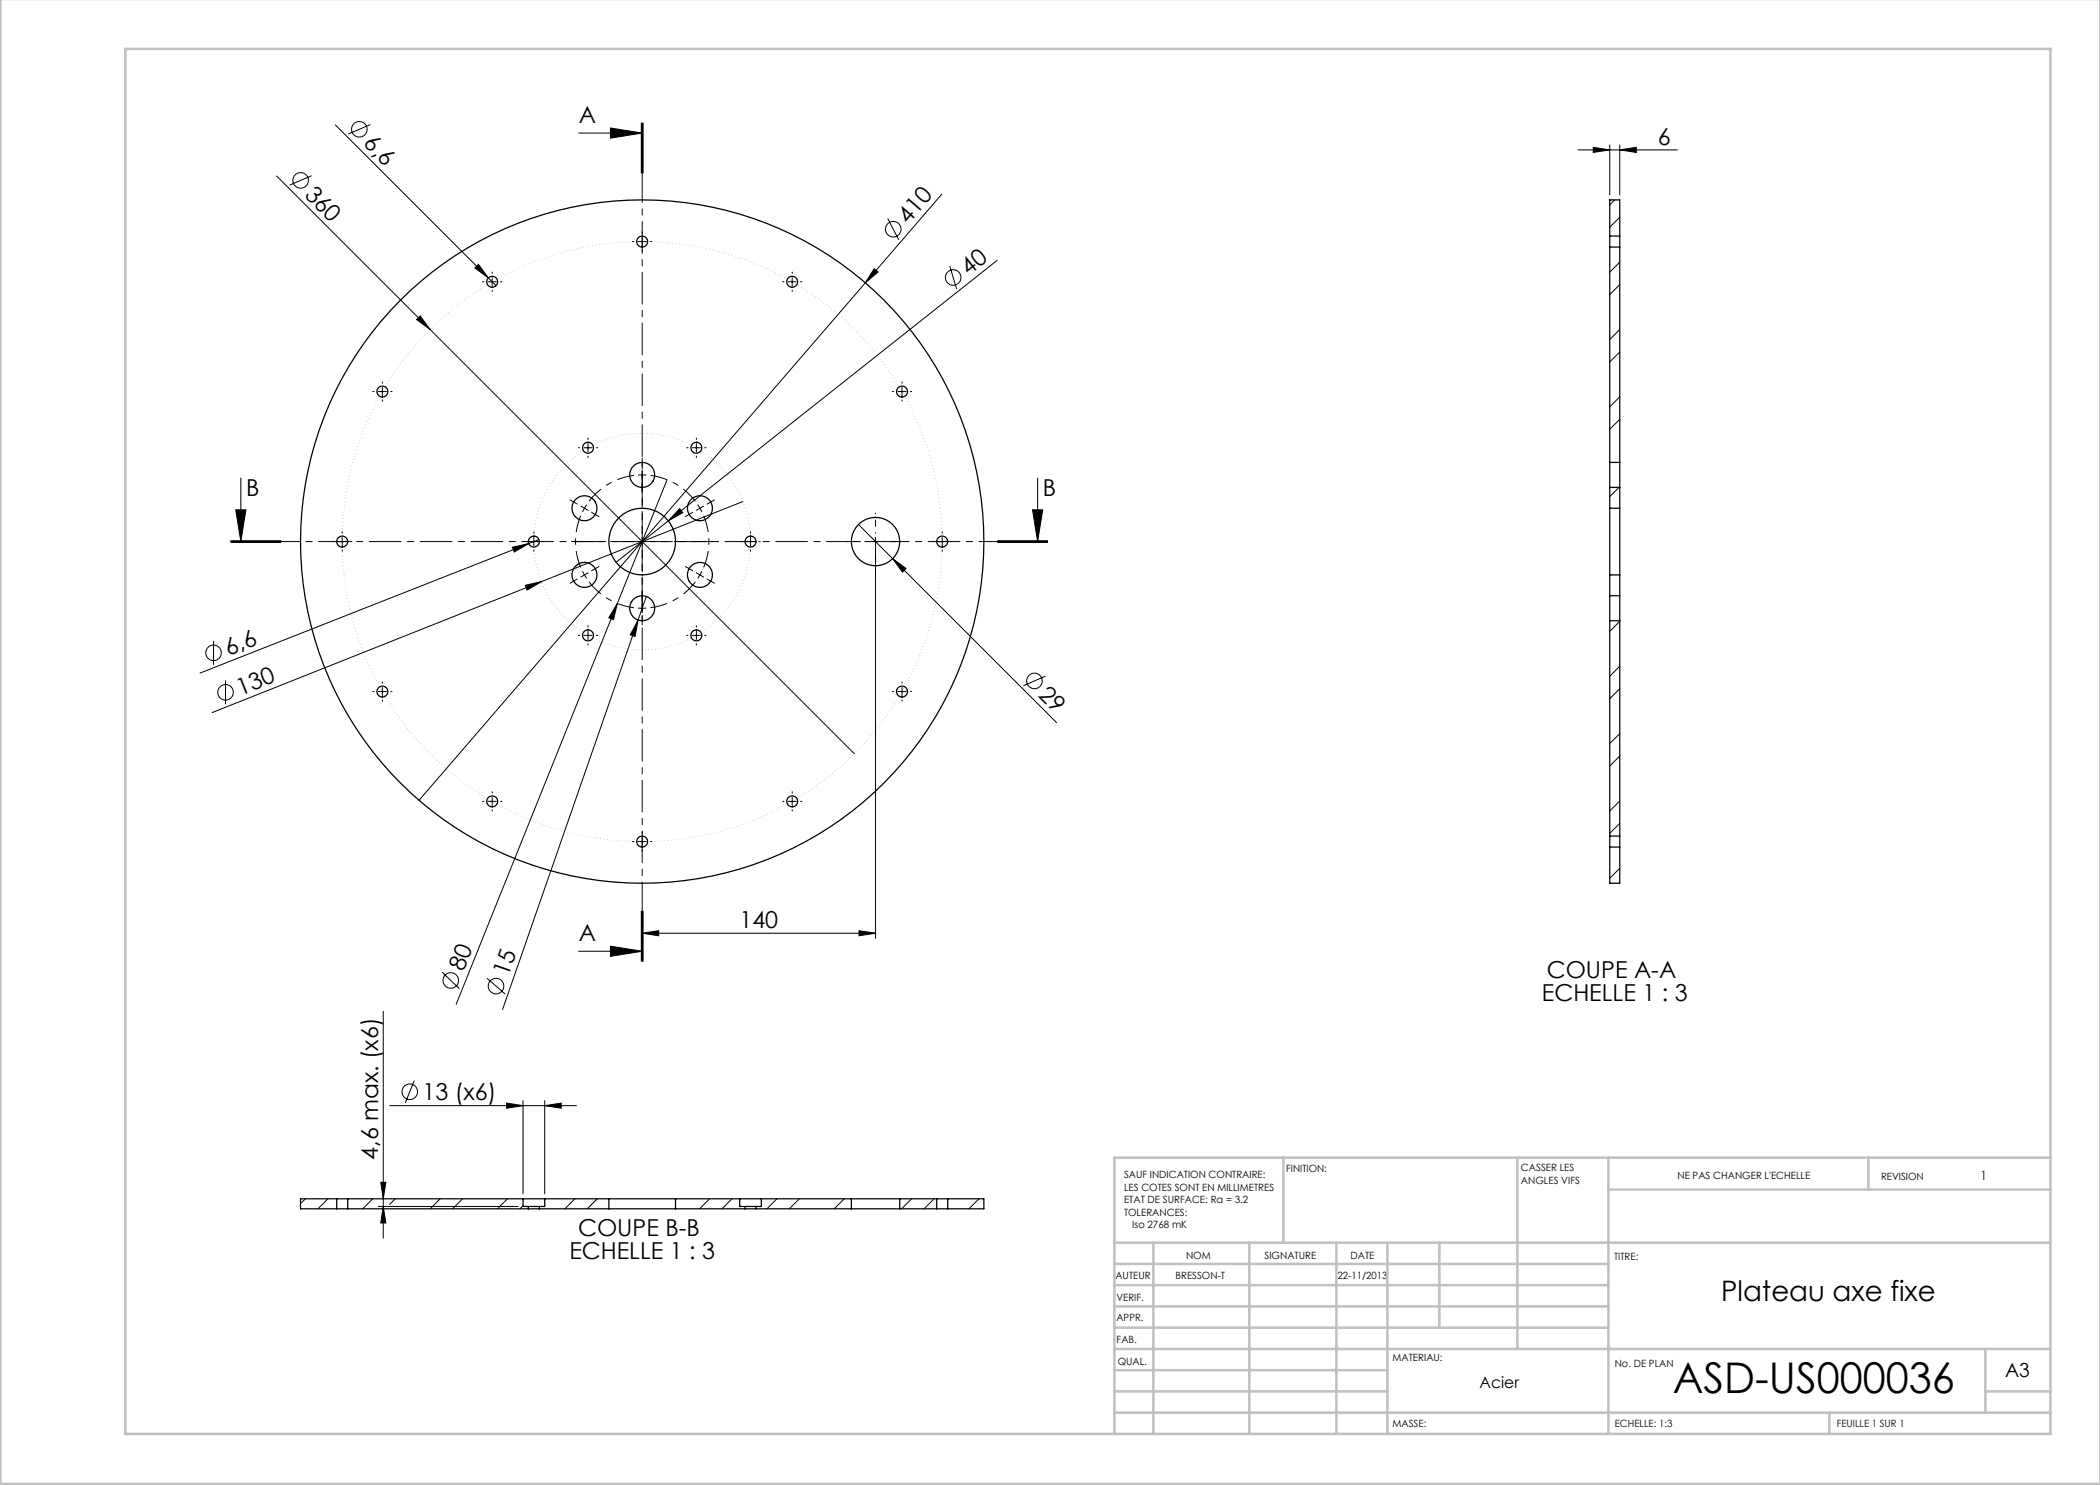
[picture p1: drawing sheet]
<svg xmlns="http://www.w3.org/2000/svg" width="420mm" height="297mm" viewBox="0 0 420 297" stroke-linecap="round" stroke-linejoin="round" font-family="sans-serif">
<g fill="none" stroke="#000" stroke-width=".2">
<path d="M55.3 35.2l30.7 30.7M62.3 35.1l-4.4 1.9M67.1 25l30.6 30.6M74.1 24.9l-4.4 1.9M115.7 26.6h12.7M122.1 25.6l6.3 1-6.3 1zM128.3 24.6v10M128.4 24.6v10M128.6 24.6v10M188.3 38.9l-15.2 17.7M315.6 30h19.9M318.6 29.5l3.3 .5-3.3 .5z"/>
<path d="M321.9 29v10M322.9 40l-1 1M323.9 30l3.4-.5v1zM323.9 29v10M95 53.6l.7-.7 2 2.7zM97.6 56.4h1.7M97.7 55.6l1.5 1.5M98.4 55.5v1.7M127.6 48.3h1.7M128.4 47.5v1.6M157.6 56.4h1.7M158.4 55.5v1.7"/>
<path d="M173.1 56.6l-89.3 103.5M174.8 53.7l.8 .7-2.5 2.2zM177.5 43.7l2.3 4.3M190 53.2l1.3 4.6M199.4 52.1l-76.2 60.4M323.9 43.5l-2 2M323.9 52.4l-2 2M323.9 56.9l-2 2M75.6 78.3h1.7M76.5 77.5v1.6M83.3 63.9l.7-.7 2 2.7zM86 65.9l84.9 84.8"/>
<path d="M179.6 78.3h1.6M180.4 77.5v1.6M323.9 65.9l-2 2M323.9 79.4l-2 2M323.9 70.4l-2 2M48.2 95.6v12.7M116.8 89.6h1.6M117.6 88.7v1.7M133.4 95.9l-9.9 24.8M138.4 89.6h1.7M139.3 88.7v1.7M207.5 95.6v12.7"/>
<path d="M323.8 97.5l-1.9 1.8M323.9 83.9l-2 2M46.2 108.3h10M46.2 108.5h10M46.2 108.1h10M47.1 102h2.1l-1 6.3zM67.6 108.3h1.7M68.4 107.5v1.6M102.5 109.5l3.2-.8-2.8 1.7zM105.1 117.1l3.2-.8-2.9 1.7zM105.7 108.7l-65.7 25.9M105.9 108.3h1.7"/>
<path d="M106.8 107.5v1.6M107.8 107.9l-2.1 .8M108.3 116.3l-65.9 26.2M129.3 119.3l-1.7 4.7M135.9 101.7l.7 .8-2.9 1.7zM139.3 114.6l1.4 .8M140.4 114.2l-.9 1.5M148.6 100.3l-40.3 16M149.3 108.3h1.6M150.1 107.5v1.6M171.7 104.9l6.8 6.8M174.3 108.3h1.6"/>
<path d="M175.1 107.5v1.6M175.1 109.3v78.3M178.5 111.7l2.7 2-.7 .7zM178.5 111.7l32.8 32.8M187.6 108.3h1.7M188.4 107.5v1.6M199.5 108.3h10M199.5 108.5h10M199.5 108.1h10M206.5 102h2l-1 6.3zM42.7 128.2v4.8M45.1 136.1v4.8"/>
<path d="M75.6 138.3h1.7M76.5 137.5v1.6M116.8 127.1h1.6M117.6 126.2v1.7M123.5 120.7l-.8 3.2-.9-.3zM123.5 120.7l-32.3 80.1M127.6 124l-.6 3.3-.9-.3zM127.6 124l-27.1 77.9M138.4 127.1h1.7M139.3 126.2v1.7M179.6 138.3h1.6M180.4 137.5v1.6"/>
<path d="M209.1 135.2l-4.4 1.9M323.9 133.3l-2 2M323.9 124.3l-2 2M323.9 137.7l-2 2M98.4 159.4v1.7M158.4 159.4v1.7M323.9 146.7l-2 2M323.9 151.2l-2 2M97.6 160.3h1.7M127.6 168.3h1.7M128.4 167.5v1.6M157.6 160.3h1.7"/>
<path d="M323.9 160.2l-2 2M323.9 164.7l-2 2M323.9 173.7l-2 2M88.4 194.4l3.5 3.3M97.4 195.6l3.6 3.2M115.7 190.3h12.7M122.1 189.2l6.3 1.1-6.3 1zM128.3 182.3v10M128.4 182.3v10M128.4 186.6l3.3-.5v1.1zM128.4 186.6h46.7M128.6 182.3v10z"/>
<path d="M171.8 186.1l3.3 .5-3.3 .6zM76.7 202.3v45.3M82.8 216.1l-1.7 4.5M61.1 239.8l-1 .9M65.6 239.8l-2 2M74.6 239.8l-2 2M76.1 236.5h1.1l-.5 3.3zM77.9 221.1h37.4M79 239.8l-1.1 1.1M88 239.8l-2 2M92.5 239.8l-2 2M101.3 220.6l3.3 .5-3.3 .5z"/>
<path d="M101.5 239.8l-2 2M104.6 220.1v18.7M108.9 221.1l3.3-.5v1zM108.9 220.1v18.7M115 239.8l-2 2M119.5 239.8l-2 2M141.9 239.8l-2 2M146.4 239.8l-2 2M155.4 239.8l-2 2M159.9 239.8l-2 2M168.9 239.8l-2 2M182.3 239.8l-2 2"/>
<path d="M186.8 239.8l-2 2M195.8 239.8l-2 2M75.7 241.3h27.9M76.7 241.3l.5 3.3h-1.1zM104.6 241.1l-.6 .7"/>
<circle cx="60.1" cy="36.1" r="1.56"/>
<circle cx="71.9" cy="25.9" r="1.56"/>
<circle cx="178.7" cy="45.8" r="1.56"/>
<circle cx="190.6" cy="55.5" r="1.56"/>
<circle cx="42.7" cy="130.6" r="1.56"/>
<circle cx="45.1" cy="138.5" r="1.56"/>
<circle cx="206.9" cy="136.2" r="1.56"/>
<circle cx="90.2" cy="196.1" r="1.56"/>
<circle cx="99.2" cy="197.2" r="1.56"/>
<circle cx="82" cy="218.4" r="1.56"/>
</g>
<path d="M128.4 95h-.8M128.4 95h.9M116.9 115l.4 .7M116.9 115l-.4-.8M116.9 101.6l-.4 .8M116.9 101.6l.4-.7M140 101.6l-.5-.7M140 101.6l.4 .8M128.4 121.6h.9M128.4 121.6h-.8" fill="none" stroke="#000" stroke-width=".2" stroke-dasharray="30.5 1.3 1.3 1.3" stroke-linecap="butt"/>
<path d="M126.8 95.1a13.3 13.3 0 0 0-9 5.2M116.2 103.1a13.3 13.3 0 0 0 0 10.4M117.8 116.4a13.3 13.3 0 0 0 9 5.1M139.1 100.3a13.3 13.3 0 0 0-9-5.2M140.7 113.5a13.3 13.3 0 0 0 0-10.4M130.1 121.5a13.3 13.3 0 0 0 9-5.1" fill="none" stroke="#000" stroke-width=".2" stroke-dasharray="30.5 1.3 1.3 1.3" stroke-dashoffset="27.1" stroke-linecap="butt"/>
<path d="M149.2 102a21.7 21.7 0 0 0-36.3-8.8 21.7 21.7 0 0 0 9.8 36 21.7 21.7 0 0 0 26.8-25.9l-.3-1.3" fill="none" stroke="#000" stroke-width=".2" stroke-dasharray="0 .6" stroke-dashoffset=".2" stroke-linecap="butt"/>
<path d="M185.8 90.8a60 60 0 0 0-100.5-24.2 60 60 0 0 0 27.6 99.7 60 60 0 0 0 73.8-72.5l-.9-3" fill="none" stroke="#000" stroke-width=".2" stroke-dasharray="0 .6" stroke-dashoffset=".1" stroke-linecap="butt"/>
<g fill="none" stroke="#000" stroke-width=".2" stroke-dasharray="30.5 1.3 1.3 1.3">
<path d="M96.8 56.4h-.3M98.4 54.7v-.3M98.4 58v.3M100.1 56.4h.3M126.8 48.3h-.3M128.4 46.6v-.2M128.4 50v.2M130.1 48.3h.3M156.8 56.4h-.3M158.4 54.7v-.3M158.4 58v.3M160.1 56.4h.3"/>
<path d="M74.8 78.3h-.3M76.5 76.6v-.2M76.5 80v.2M78.1 78.3h.3M178.7 78.3h-.2M180.4 76.6v-.2M180.4 80v.2M182.1 78.3h.2M115.9 89.6h-.2M117.6 87.9v-.3M117.6 91.2v.3M119.3 89.6h.2"/>
<path d="M128.4 95v-.9M128.4 95v.8M128.4 93.3v-1.7M128.4 96.6v1.7M137.6 89.6h-.3M139.3 87.9v-.3M139.3 91.2v.3M140.9 89.6h.3M66.8 108.3h-.3M68.4 106.6v-.2M68.4 110v.2M70.1 108.3h.3"/>
<path d="M105.1 108.3h-.3M106.8 106.6v-.2M106.8 110v.2M108.4 108.3h.3M115.4 115.8l-1.4 .8M115.4 100.8l-1.4-.8M116.9 115l-.7 .4M116.9 115l.7-.4M116.9 101.6l-.7-.4M116.9 101.6l.7 .5M118.3 114.1l1.5-.8M118.3 102.5l1.5 .8"/>
<path d="M128.4 108.3v-.8M128.4 108.3h-.8M128.4 108.3v.8M128.4 108.3h.9M128.4 120v-1.7M138.5 114.1l-1.4-.8M138.5 102.5l-1.4 .8M140 101.6l.7-.4M140 101.6l-.7 .5M141.4 115.8l1.5 .8M141.4 100.8l1.5-.8M148.4 108.3h-.2"/>
<path d="M150.1 106.6v-.2M150.1 110v.2M151.8 108.3h.2M186.8 108.3h-.3M188.4 106.6v-.2M188.4 110v.2M190.1 108.3h.3M74.8 138.3h-.3M76.5 136.6v-.2M76.5 140v.2M78.1 138.3h.3M115.9 127.1h-.2"/>
<path d="M117.6 125.4v-.3M117.6 128.7v.3M119.3 127.1h.2M128.4 121.6v.9M128.4 121.6v-.8M128.4 123.3v1.7M137.6 127.1h-.3M139.3 125.4v-.3M139.3 128.7v.3M140.9 127.1h.3M178.7 138.3h-.2M180.4 136.6v-.2"/>
<path d="M180.4 140v.2M182.1 138.3h.2M98.4 158.6v-.3M158.4 158.6v-.3M96.8 160.3h-.3M98.4 161.9v.3M100.1 160.3h.3M126.8 168.3h-.3M128.4 166.6v-.2M128.4 170v.2M130.1 168.3h.3M156.8 160.3h-.3"/>
<path d="M158.4 161.9v.3M160.1 160.3h.3"/>
</g>
<path d="M173.4 108.3h-4M175.1 106.6v-4M175.1 110v4M176.8 108.3h4" fill="none" stroke="#000" stroke-width=".2" stroke-dasharray="30.5 1.3 1.3 1.3" stroke-dashoffset="30.4"/>
<path d="M126.8 108.3h-12.5M128.4 106.6v-12.5M128.4 110v12.5M130.1 108.3h12.5" fill="none" stroke="#000" stroke-width=".2" stroke-dasharray="30.5 1.3 1.3 1.3" stroke-dashoffset="26.1"/>
<path d="M128.4 24.6v167.7" fill="none" stroke="#000" stroke-width=".2" stroke-dasharray="6.3 1.3 1.3 1.3" stroke-dashoffset=".6"/>
<path d="M46.2 108.3h163.3" fill="none" stroke="#000" stroke-width=".2" stroke-dasharray="6.3 1.3 1.3 1.3" stroke-dashoffset="2.8"/>
<g fill="none" stroke="#c0c0c0" stroke-width=".5">
<path d="M.1 -.1v296.9h419.9M25.1 9.8h385v277h-385zM256.7 231.5v17M303.5 231.5v38.3M321.7 231.5v55.3M321.7 237.9h88.4M373.7 231.5v6.4M410.1 231.5h-187.2v55.3M222.9 248.5h187.2M222.9 257h98.8M222.9 252.8h98.8M230.7 248.5v38.3"/>
<path d="M249.9 248.5v38.3M267.3 248.5v38.3M277.5 248.5v38.3M287.9 248.5v17M222.9 265.5h98.8M222.9 261.3h98.8M222.9 278.3h54.6M222.9 274h54.6M222.9 269.8h187.2M397.1 278.3h13M397.1 269.8v12.7M222.9 282.5h187.2"/>
<path d="M365.9 282.5v4.3"/>
</g>
<g fill="#000">
<path d="M95 53.6l.7-.7 2 2.7zM174.8 53.7l.8 .7-2.5 2.2zM83.3 63.9l.7-.7 2 2.7zM102.5 109.5l3.2-.8-2.8 1.7zM105.1 117.1l3.2-.8-2.9 1.7zM135.9 101.7l.7 .8-2.9 1.7zM178.5 111.7l2.7 2-.7 .7zM123.5 120.7l-.8 3.2-.9-.3zM127.6 124l-.6 3.3-.9-.3z"/>
<path d="M122.1 25.6l6.3 1-6.3 1zM122.1 189.2l6.3 1.1-6.3 1z"/>
<path d="M318.6 29.5l3.3 .5-3.3 .5zM323.9 30l3.4-.5v1zM101.3 220.6l3.3 .5-3.3 .5zM108.9 221.1l3.3-.5v1z"/>
<path d="M47.1 102h2.1l-1 6.3zM206.5 102h2l-1 6.3z"/>
<path d="M171.8 186.1l3.3 .5-3.3 .6zM128.4 186.6l3.3-.5v1.1z"/>
<path d="M76.1 236.5h1.1l-.5 3.3zM76.7 241.3l.5 3.3h-1.1z"/>
</g>
<g fill="none" stroke="#000" stroke-width=".25">
<path d="M321.9 47.2v2.2M321.9 49.4h2M321.9 47.2h2M321.9 47.2v-7.2h2v7.2M321.9 49.4v43.1M323.9 47.2v2.2M323.9 49.4v43.1M321.9 92.5v5M321.9 97.5h2M321.9 92.5h2M321.9 97.5v4.1M323.9 92.5v5"/>
<path d="M323.9 97.5v4.1M321.9 101.6v13.4M321.9 119.1v5M321.9 101.6h2M321.9 115h2M321.9 119.1h2M321.9 115v4.1M323.9 101.6v13.4M323.9 119.1v5M323.9 115v4.1M321.9 124.1h2M321.9 124.1v43.1"/>
<path d="M323.9 124.1v43.1M321.9 167.2v2.2M321.9 169.4h2M321.9 167.2h2M321.9 169.4v7.2h2v-7.2M323.9 167.2v2.2M67.3 239.8h2.2M67.3 239.8h-7.2v2h7.2M67.3 239.8v2M69.5 239.8v2M69.5 239.8h35.1M104.6 239.8h4.3"/>
<path d="M104.6 239.8v1.5h1.1M108.9 239.8v1.5h-1M108.9 239.8h12.9M121.8 239.8h13.3M121.8 239.8v2M135.1 239.8v2M135.1 239.8h12.8M147.9 239.8h4.4M147.9 239.8v1.5h1.1M152.3 239.8v1.5h-1.1M152.3 239.8h18M170.3 239.8h9.6"/>
<path d="M170.3 239.8v2M179.9 239.8h7.4M179.9 239.8v2M187.3 239.8h2.2M187.3 239.8v2M189.5 239.8h7.3v2h-7.3M189.5 239.8v2M67.3 241.8h2.2M69.5 241.8h36.2M105.7 241.8h2.2M105.7 241.3h2.2M105.7 241.3v.5"/>
<path d="M107.9 241.8h13.9M107.9 241.3v.5M121.8 241.8h13.3M135.1 241.8h13.9M149 241.8h2.2M149 241.3h2.2M149 241.3v.5M151.2 241.8h19.1M151.2 241.3v.5M170.3 241.8h9.6M179.9 241.8h7.4M187.3 241.8h2.2"/>
<circle cx="98.4" cy="56.4" r="1.1"/>
<circle cx="128.4" cy="48.3" r="1.1"/>
<circle cx="158.4" cy="56.4" r="1.1"/>
<circle cx="76.5" cy="78.3" r="1.1"/>
<circle cx="180.4" cy="78.3" r="1.1"/>
<circle cx="117.6" cy="89.6" r="1.1"/>
<circle cx="128.4" cy="95" r="2.5"/>
<circle cx="139.3" cy="89.6" r="1.1"/>
<circle cx="68.4" cy="108.3" r="1.1"/>
<circle cx="106.8" cy="108.3" r="1.1"/>
<circle cx="116.9" cy="115" r="2.5"/>
<circle cx="116.9" cy="101.6" r="2.5"/>
<circle cx="128.4" cy="108.3" r="6.7"/>
<circle cx="128.4" cy="108.3" r="68.3"/>
<circle cx="140" cy="115" r="2.5"/>
<circle cx="140" cy="101.6" r="2.5"/>
<circle cx="150.1" cy="108.3" r="1.1"/>
<circle cx="175.1" cy="108.3" r="4.8"/>
<circle cx="188.4" cy="108.3" r="1.1"/>
<circle cx="76.5" cy="138.3" r="1.1"/>
<circle cx="117.6" cy="127.1" r="1.1"/>
<circle cx="128.4" cy="121.6" r="2.5"/>
<circle cx="139.3" cy="127.1" r="1.1"/>
<circle cx="180.4" cy="138.3" r="1.1"/>
<circle cx="98.4" cy="160.3" r="1.1"/>
<circle cx="128.4" cy="168.3" r="1.1"/>
<circle cx="158.4" cy="160.3" r="1.1"/>
</g>
<text font-size="8.5" x="334.6" y="278.5">ASD-US000036</text>
<text font-size="5.6" x="344.2" y="260.2">Plateau axe fixe</text>
<g font-size="4.7">
<text x="72.5" y="28.9" transform="rotate(45 72.5 28.9)">6,6</text>
<text x="115.7" y="24.6">A</text>
<text x="331.6" y="29">6</text>
<text x="60.7" y="39.1" transform="rotate(45 60.7 39.1)">360</text>
<text x="181.6" y="45" transform="rotate(-49 181.6 45)">410</text>
<text x="193.7" y="55.2" transform="rotate(-38 193.7 55.2)">40</text>
<text x="49.2" y="99.1">B</text>
<text x="208.6" y="99.1">B</text>
<text x="45.7" y="131.2" transform="rotate(-21 45.7 131.2)">6,6</text>
<text x="48.1" y="139.1" transform="rotate(-22 48.1 139.1)">130</text>
<text x="207.5" y="139.2" transform="rotate(45 207.5 139.2)">29</text>
<text x="147.9" y="185.6">140</text>
<text x="115.7" y="188.2">A</text>
<text x="92.7" y="194.4" transform="rotate(-68 92.7 194.4)">80</text>
<text x="101.7" y="195.4" transform="rotate(-71 101.7 195.4)">15</text>
<text x="309.3" y="195.6">COUPE A-A</text>
<text x="308.4" y="200.1">ECHELLE 1 : 3</text>
<text x="84.5" y="220.1">13 (x6)</text>
<text x="75.6" y="232" transform="rotate(-90 75.6 232)">4,6 max. (x6)</text>
<text x="113.9" y="251.8">ECHELLE 1 : 3</text>
<text x="115.6" y="247.2">COUPE B-B</text>
</g>
<text font-size="3.9" x="401" y="275.4">A3</text>
<text font-size="3.2" x="295.9" y="277.7">Acier</text>
<text font-size="2.5" x="396.1" y="235.9">1</text>
<g font-size="2">
<text x="224.8" y="235.6">SAUF INDICATION CONTRAIRE:</text>
<text x="224.8" y="238.1">LES COTES SONT EN MILLIMETRES</text>
<text x="257.2" y="234.4">FINITION:</text>
<text x="304.2" y="234.3">CASSER LES</text>
<text x="304.2" y="236.8">ANGLES VIFS</text>
<text x="335.5" y="235.8">NE PAS CHANGER L'ECHELLE</text>
<text x="376.2" y="236">REVISION</text>
<text x="224.8" y="240.6">ETAT DE SURFACE: Ra = 3.2</text>
<text x="224.8" y="243.1">TOLERANCES:</text>
<text x="226.5" y="245.6">Iso 2768 mK</text>
<text x="237.2" y="251.8">NOM</text>
<text x="252.9" y="251.7">SIGNATURE</text>
<text x="270.1" y="251.7">DATE</text>
<text x="223.1" y="255.9">AUTEUR</text>
<text x="235.1" y="255.9">BRESSON-T</text>
<text x="267.5" y="255.7">22-11/2013</text>
<text x="322.8" y="252">TITRE:</text>
<text x="223.3" y="260.1">VERIF.</text>
<text x="223.3" y="264.2">APPR.</text>
<text x="223.3" y="268.6">FAB.</text>
<text x="223.5" y="272.9">QUAL.</text>
<text x="278.5" y="272.3">MATERIAU:</text>
<text x="323" y="273.4">No. DE PLAN</text>
<text x="278.5" y="285.3">MASSE:</text>
<text x="323" y="285.4">ECHELLE: 1:3</text>
<text x="367.4" y="285.4">FEUILLE 1 SUR 1</text>
</g>
</svg>
